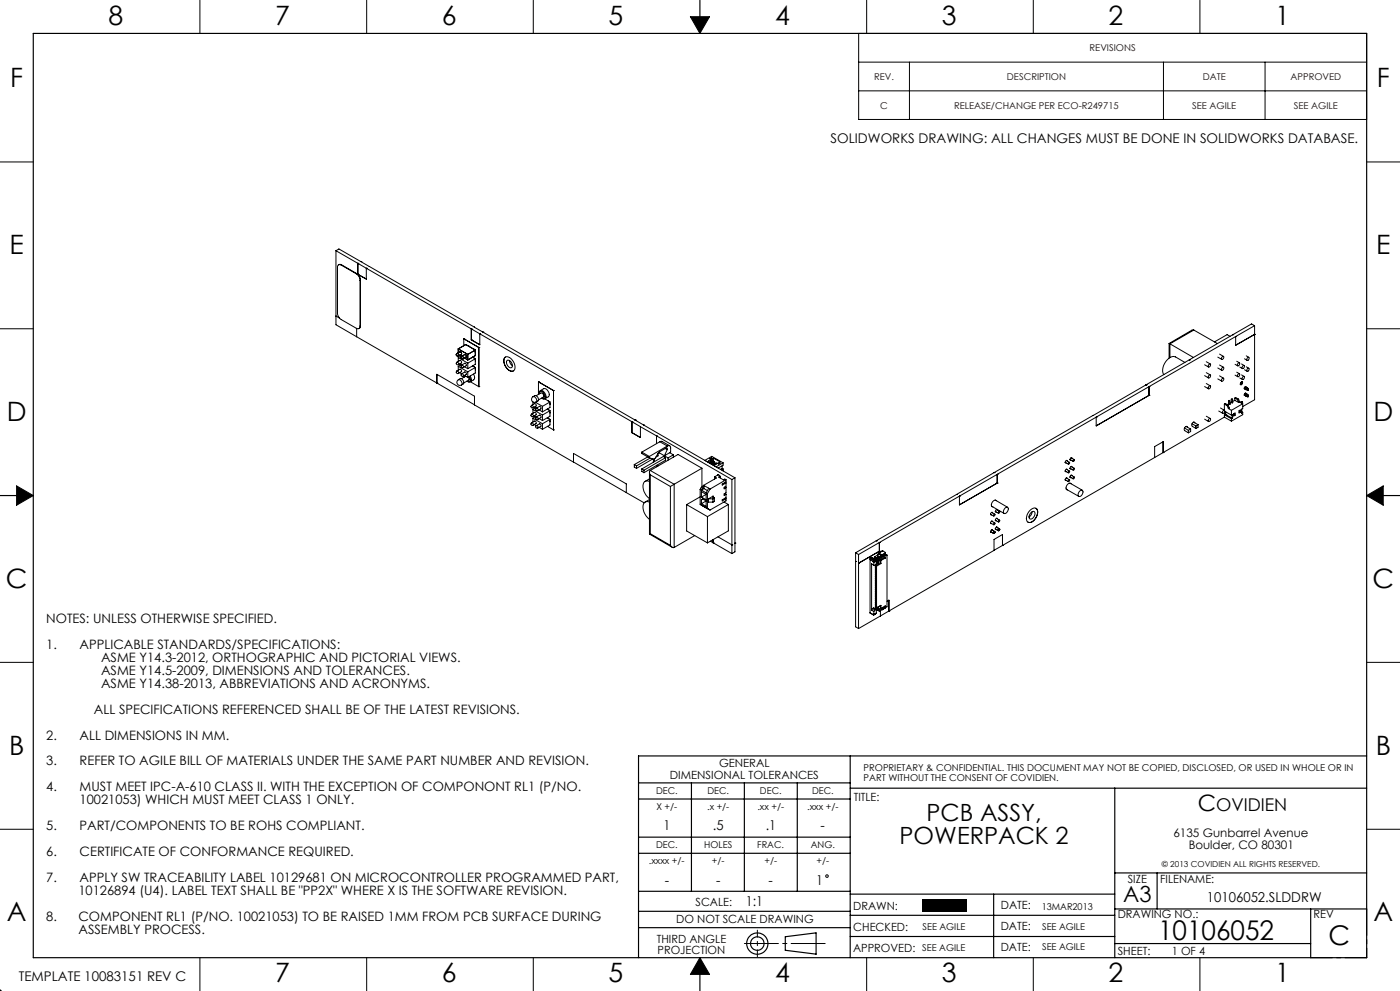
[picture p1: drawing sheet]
<svg xmlns="http://www.w3.org/2000/svg" width="420mm" height="297mm" viewBox="0 0 420 297" stroke-linecap="round" stroke-linejoin="round" font-family="sans-serif">
<g fill="none" stroke="#000" stroke-width=".3">
<path d="M60 0v10M110 0v10M160 0v10M207.1 5h5.8l-2.9 5zM257.6 10h152.4v25.8h-152.4zM257.6 18.6h152.4M260 0v10M272.8 18.6v17.2M310 0v10M349 18.6v17.2M360 0v10M379.5 18.6v17.2"/>
<path d="M257.6 27.2h152.4M0 48.5h10M410 48.5h10M100.8 75.1l6.5 3.8M100.8 75.1l.9-.5 6.5 3.8M100.8 75.1v22.2l87.1 50.3M101.6 79.4h.9M102.4 79.4a.68 .68 0 0 0-.8 0 .68 .68 0 0 0-.3 .7v13.7a2.43 2.43 0 0 0 1.1 2l4.5 2.6a.69 .69 0 0 0 .8 .1 .69 .69 0 0 0 .3-.8M102.4 79.4l4.5 2.7M102.5 79.4h-.1M102.5 79.4l4.5 2.6M107.3 78.9h.1"/>
<path d="M107.3 78.9l2.6 1.5M107.3 78.9v3.3M108.2 78.4h.1M108.2 78.4l2.6 1.5M110.8 79.9h.1M110.8 79.9l34.1 19.6M0 98.5h10M100.8 94.7l1.1 .7M106.9 82.1a2.45 2.45 0 0 1 1.1 1.9M107 82a2.43 2.43 0 0 1 1.1 2M107 82l-.1 .1M107 98.4v2.5"/>
<path d="M107.3 82.2h.1M108 84v13.7M108.1 97.6l-.4 .9M108.1 84h-.1M108.1 97.6l-.1 .1M108.1 84v13.6M109.9 80.4h.1M109.9 80.4l31.5 18.2M109.9 80.4v3.2l-2.6-1.4M141.4 98.6h.1M141.4 98.6l2.5 1.4M141.4 98.6v3.2"/>
<path d="M144.9 99.5h.1M144.9 99.5l45.6 26.4M358.1 98.9l-.5 .1-6.9 3.9M358.1 98.9l-7.1 4.1M358.1 98.9l7.1 4.1M376.4 97.6v22.2l-3.6 2M376.4 97.6l-.9-.5-18.7 10.7M376.4 97.6l-5.7 3.3M410 98.5h10M131.1 114.8h.1M131.1 114.8v-2.6l11.2 6.5v2.7M137.1 111.2a.43 .43 0 0 0-.2 .5 .43 .43 0 0 0 .6 .2"/>
<path d="M137.1 105.9a.43 .43 0 0 0-.2 .6 .43 .43 0 0 0 .6 .2M137.1 108.6a.42 .42 0 0 0-.2 .5 .42 .42 0 0 0 .6 .2M137.1 111.2l.9-.5a.49 .49 0 0 1 .4 .7l-.9 .5M137.1 105.9l.9-.5a.49 .49 0 0 1 .4 .8l-.9 .5M137.1 108.6l.9-.5a.49 .49 0 0 1 .4 .7l-.9 .5M137.1 111.2a.5 .5 0 0 1 .4 .7M137.1 105.9a.49 .49 0 0 1 .4 .8M137.1 108.6a.49 .49 0 0 1 .4 .7M137.5 109.8l2.8 1.6M137.5 104.6v1.1M137.5 107.2v1.1M137.5 109.8v1.1"/>
<path d="M137.5 104.6l2.8 1.6M137.5 104.6l2.2-1.3 2.9 1.6M137.5 107.2l2.8 1.6M137.5 113.8a.92 .92 0 0 0-.3 1.2 .92 .92 0 0 0 1.2 .4M137.5 113.8a1 1 0 0 1 1.3-.1 1 1 0 0 1 .3 1.2l-.7 .5M137.5 113.8a1.06 1.06 0 0 1 .9 1.6M137.9 111.7l.6 .3M137.9 106.5l.6 .3M137.9 109.1l.6 .3M138.3 109.3l-.8 .5M138.3 106.7l-.8 .5M138.5 112a.43 .43 0 0 0-.1 .6 .43 .43 0 0 0 .6 .1"/>
<path d="M138.5 106.8a.43 .43 0 0 0-.1 .6 .43 .43 0 0 0 .6 .1M138.5 109.4a.43 .43 0 0 0-.1 .6 .43 .43 0 0 0 .6 .1M138.5 112l.9-.5a.5 .5 0 0 1 .4 .7l-.8 .5M138.5 106.8l.9-.5a.49 .49 0 0 1 .4 .7l-.8 .5M138.5 109.4l.9-.5a.5 .5 0 0 1 .4 .7l-.8 .5M138.5 112a.5 .5 0 0 1 .5 .7M138.5 106.8a.49 .49 0 0 1 .5 .7M138.5 109.4a.5 .5 0 0 1 .5 .7M139.1 101.5h.1M139.1 101.5l4.6 2.6M139.1 101.5v2.1M139.1 112.6v.5"/>
<path d="M139.3 113l.1-.5 .9 .6M139.3 107.3l1 .6M139.3 109.9l1 .6M139.7 112.7l-1.3 .8M140.3 106.2v1.7M140.3 108.8v1.7M140.3 111.4v1.7M140.5 113l.2 .6-.1 .3-1.4 .9M140.5 103.7l.4 .2M140.8 112.9l.2 .6a.63 .63 0 0 1-.1 .8 .63 .63 0 0 1-.8-.1M141 112.7l.4 .6a.76 .76 0 0 1-.6 1.2l-.3-.1M141.4 101.8h.1"/>
<path d="M141.4 101.8l2.5 1.5M141.8 109.7l.8 .4M141.8 107l.8 .5M142 109.7l.3 .3M142 104.5l.3 .2M142 107.1l.3 .2M142 112.1l.3 .7v.7l-1.2 .9 2.6 1.5M142.6 110.1l-2.3 1.3M142.6 104.9v1.7l-2.3 1.3M142.6 107.5v1.7l-2.3 1.3M142.6 110.1v1.7l-2.3 1.3M142.6 110.5v.4"/>
<path d="M142.6 104.9l-2.3 1.3M142.6 105.3v.4M142.6 107.5l-2.3 1.3M142.6 107.9v.4M143.7 104.1h.1M143.7 115.9h.1M143.7 104.1v11.8M143.9 100h.1M143.9 100l45.7 26.4M143.9 100v3.3l-2.5-1.5M151.4 107.2a1.75 1.75 0 0 1 2.6 1.1l.4 1.1a1.26 1.26 0 0 1-.5 1.8 1.26 1.26 0 0 1-1.7-.6l-.7-1-.3-1.1zM151.6 107a2.81 2.81 0 0 0 2.3 4.2h.1"/>
<path d="M152.2 108a1.44 1.44 0 0 1 1.3 2.1 1.42 1.42 0 0 1-1.3-2.1zM152.8 108.1l.2 .7 .7 .8M159.9 118.9a.92 .92 0 0 0-.3 1.2 .92 .92 0 0 0 1.2 .4M159.9 118.9a1 1 0 0 1 1.3-.1 1 1 0 0 1 .3 1.2l-.7 .5M159.9 118.9a1.06 1.06 0 0 1 .9 1.6M160.8 118.6l1.4-.8a.81 .81 0 0 1 .8 1.2l-1.4 .8M161.5 114.4h.1M161.5 114.4l4.6 2.6M161.5 114.4v3.8M161.7 118.1l.2-.7a1.4 1.4 0 0 1 1.4 2l-.8-.1M161.8 117.6l.1-.4a1.5 1.5 0 0 1 1.6 .4 1.5 1.5 0 0 1 .3 1.6l-.5 .4-.4-.1M162.1 117.1l1-.6a1.64 1.64 0 0 1 1.4 2.4l-1 .6"/>
<path d="M163.4 119.5l1.6 1M166.1 117h.1M166.1 117v11.8M343.8 115.4h.1M344.7 115.9h.1M344.7 118.5h.1M344.7 118.5l-15.8 9.1v-2.6M344.7 115.9v2.6M344.7 115.9l-15.8 9.1M350.7 102.9l.3 .1M350.7 102.9v4.4M351 103l7 4.1"/>
<path d="M351 103v4.2M355.5 108.6l-2.9-1.6a3.5 3.5 0 0 0-3.7 3.1l-.1 1.2 .3 1M356.8 107.8h.1M356.8 107.8l-28.9 16.7M361.4 109.3l1.1 .7M361.4 112.6l1.1 .7M361.4 115.8l1.1 .7M361.9 108.4l1.2 .7M361.9 111.7l1.2 .7M361.9 114.9l1.2 .7M362.7 109.2l.3-.1a.48 .48 0 0 1 .1 .6 .48 .48 0 0 1-.6 .2zM362.7 112.5l.3-.2a.5 .5 0 0 1 .1 .7 .5 .5 0 0 1-.6 .2z"/>
<path d="M362.7 115.8l.3-.2a.5 .5 0 0 1 .1 .6 .5 .5 0 0 1-.6 .3zM365.3 107l1.2 .7M365.3 110.3l1.2 .7M365.3 113.6l1.2 .6M365.9 106.1l1.1 .7M365.9 109.4l1.1 .7M365.9 112.6l1.1 .7M366.6 107l.3-.2a.5 .5 0 0 1 .1 .6 .5 .5 0 0 1-.6 .2zM366.6 110.2l.3-.1a.48 .48 0 0 1 .1 .6 .48 .48 0 0 1-.6 .2zM366.6 113.5l.2-.1a.45 .45 0 0 1 .4 .5 .45 .45 0 0 1-.6 .4l-.2-.3zM369 100.8l-.9-.5-3.8 2.2M369.4 119.6l.4 .1z"/>
<path d="M369.4 119.6v1M369.8 119.6v.9M369.8 100.3h.1M370.4 120l-.6 .3M370.4 120l1.2 .6M370.4 119.3l.9 .5M370.4 119.3v.7M370.4 119.3l.3-.1 .9 .4M370.5 109.2l.8 .4M370.5 112.4l.8 .5M370.7 100.9h.1M370.7 100.9l-26 15"/>
<path d="M371 108.3l.8 .4M371 111.5l.8 .5M371.3 119.8l.3 .8M371.4 108.9l.3-.2a.48 .48 0 0 1 .1 .6 .48 .48 0 0 1-.6 .2zM371.4 112.1l.3-.1a.44 .44 0 0 1 .1 .6 .44 .44 0 0 1-.6 .1zM371.6 119.6l-.3 .2M371.6 119.6l.3 .9M371.9 110l.8 .5M371.9 113.3l.8 .4M372.1 115.1h.1M372.2 114.8l.3 .1M372.3 114.6l.3-.2a.47 .47 0 0 1 .1 .6 .47 .47 0 0 1-.6 .2z"/>
<path d="M372.5 109.1l.7 .4M372.5 112.4l.7 .4M372.5 114.9v.1M372.5 115l-.4 .1M372.5 114.4h.1M372.6 114.4l-.3 .2M372.6 114.4l-.1 .5M372.6 114.4l-.1 .6M372.8 109.7l.3-.2a.48 .48 0 0 1 .1 .7 .48 .48 0 0 1-.6 .1zM372.8 113l.3-.2a.44 .44 0 0 1 .1 .6 .44 .44 0 0 1-.6 .1zM373.3 116.5l.5 .3M373.3 118.4l.5 .4"/>
<path d="M373.3 110.8l.8 .5M373.3 107.5l.8 .5M373.3 116.1l.5 .3M373.3 118.1l.5 .3M373.6 115.8l.9 .7M373.6 117.8l.9 .6M373.8 117.9a.37 .37 0 0 0-.5 .2 .37 .37 0 0 0 .1 .4M373.8 116a.37 .37 0 0 0-.5 .1 .37 .37 0 0 0 .1 .5M373.8 116.8l.6 .2M373.8 116.4v.4M373.8 118.4v.4M373.8 116.4l.6 .2"/>
<path d="M373.8 118.4l.6 .1M373.8 118.8l.6 .2M373.9 109.9l.7 .5M373.9 106.6l.7 .5M374.3 107.2l.2-.1a.44 .44 0 0 1 .2 .6 .44 .44 0 0 1-.7 .1zM374.3 110.5l.2-.2a.48 .48 0 0 1 .2 .7 .48 .48 0 0 1-.7 .2zM374.4 116.6v.4M374.4 118.5v.5M374.5 116.5l-.1 .1M374.5 116.5l-.1 .5M374.5 118.4l-.1 .6M374.5 118.4l-.1 .1"/>
<path d="M376.4 100.2h.1M376.4 100.2l-5.7 3.3v-2.6M159.5 126.7a.42 .42 0 0 0-.2 .6 .42 .42 0 0 0 .6 .2M159.5 124.1a.43 .43 0 0 0-.2 .6 .43 .43 0 0 0 .6 .1M159.5 121.5a.43 .43 0 0 0-.2 .6 .43 .43 0 0 0 .6 .1M159.5 126.7l.9-.5a.49 .49 0 0 1 .4 .7l-.9 .6M159.5 124.1l.9-.5a.49 .49 0 0 1 .4 .7l-.9 .5M159.5 121.5l.9-.5a.49 .49 0 0 1 .4 .7l-.9 .5M159.5 126.7a.49 .49 0 0 1 .4 .8M159.5 124.1a.49 .49 0 0 1 .4 .7M159.5 121.5a.49 .49 0 0 1 .4 .7M159.9 125.3l2.8 1.7"/>
<path d="M159.9 120.5v.8M159.9 122.7v1.2M159.9 125.3v1.2M159.9 122.7l2.8 1.7M160.3 127.2l.6 .4M160.3 124.6l.6 .4M160.3 122l.6 .3M160.7 120.6l2 1.2M160.7 124.8l-.8 .5M160.7 122.2l-.8 .5M160.9 127.5a.43 .43 0 0 0-.1 .6 .43 .43 0 0 0 .6 .2M160.9 124.9a.43 .43 0 0 0-.1 .6 .43 .43 0 0 0 .6 .2"/>
<path d="M160.9 122.3a.43 .43 0 0 0-.1 .6 .43 .43 0 0 0 .6 .1M160.9 127.5l.9-.5a.5 .5 0 0 1 .4 .8l-.8 .5M160.9 124.9l.9-.5a.49 .49 0 0 1 .4 .8l-.8 .5M160.9 122.3l.9-.5a.49 .49 0 0 1 .4 .8l-.8 .4M160.9 127.5a.5 .5 0 0 1 .5 .8M160.9 124.9a.5 .5 0 0 1 .5 .8M160.9 122.3a.49 .49 0 0 1 .5 .7M161.7 128.1l1 .6M161.7 125.4l1 .6M161.7 122.8l1 .6M162.7 121.8v1.6M162.7 124.4v1.6"/>
<path d="M162.7 127v1.7M164.2 125.2l.8 .5M164.2 122.6l.8 .5M164.3 127.8l1.8 1M164.4 125.3l.3 .2M164.4 122.7l.3 .2M164.4 120.1l.3 .2M165 125.7l-2.3 1.3M165 120.5v1.6l-2.3 1.3M165 123.1v1.6l-2.3 1.3M165 125.7v1.6l-2.3 1.4M165 126v.4"/>
<path d="M165 123.1l-2.3 1.3M165 123.4v.4M165 120.5l-2.3 1.3M165 120.8v.4M166.1 128.8h.1M172 138.5v-2.6l15.9 9.1v2.6M189.6 126.4h.1M189.6 126.4l2.6 1.5M189.6 126.4v3.3l2.5 1.4v-3.2M190.3 139.2l.7 .4M190.3 139.2v.8l.7 .4M190.5 125.9h.1"/>
<path d="M190.5 125.9l2.5 1.4M191 139.6v.8M192.1 127.9l4.9 2.7M192.1 127.9h.1M192.5 135.5l2.3 1.3M192.5 135.5v.4l2.3 1.3M193 127.3h.1M193 127.3l27.5 15.9M194.3 136.9l-4 2.3M194.8 137.2l1.4 .4M194.8 136.8v.4M195 137.3l-4 2.3"/>
<path d="M195.8 137.5l-4.8 2.9M196 138.1v.4M196.3 137.5v.8l-.3-.2M196.3 137.9l-.3 .2M197 130.6h.1M197 130.6l22.6 13.1M197 130.6v2.4M197 139.5v.4M197.1 139.4l.3 .2M197.4 135.9h.1M197.4 135.9v.7l-.7 .4M197.6 135.6l1.7 1"/>
<path d="M197.9 132.4l.6-.1 2.4 1.3M197.9 132.4l2.3 1.3M197.9 132.4l-5.4 3.1M199.3 136.6l1.1 .6M199.6 134.4l.6 .4M199.6 137.2l-.6-.4-6.5 3.7M199.6 137.2l-6.4 3.7M199.6 137.2v.7l-6.4 3.8M200.2 134.8a.3 .3 0 0 0 0-.4 .3 .3 0 0 0-.4-.1l-2.1 1.2-1.5 2.1M200.2 134.8l-.9 1.8M200.2 133.7a.61 .61 0 0 1 .7-.1 .61 .61 0 0 1 .3 .7v1.2l-.3 .2M200.2 133.7l-5.4 3.1"/>
<path d="M200.4 137.2v.7M200.9 135.7l-1.6 .9M200.9 135.7l1.1 .6M202 136.3l-1.6 .9M202 136.3v.7M211.5 138l2-1.2 3.4 1.9-2.1 1.2zM213.3 137.7l-.8 .5 2 1.1M213.3 137.7v.9M213.4 137.3l.3 .1M213.4 137.3l-.5 .2 .4 .2M213.4 137.3v1.1M213.4 138.4l-.1 .1"/>
<path d="M213.4 138.4l.3 .2M213.7 138.6l-.2 .2M213.7 137.4v1.2M213.9 138.4v.6M213.9 138.3l.4 .1-.2 .1zM214 137.3l2 1.1-.3 .2M214 137.3l-.3 .1M214 137.3v1M214.3 138.4v.8M214.3 138.6l.1 .7M214.3 139l.1 .1M214.7 138.9v.3"/>
<path d="M214.8 138.8l.3 .1-.2 .1zM215.1 138.9v.1M215.7 138.6l.3 .2-.4 .3-.3-.2-.8 .4M215.7 138.6v.4M216.6 139.6v.8M216.9 138.7v.7l-1.5 .9M319.5 138.6l.4 .1M319.5 138.6l1 .5M319.9 138l.9 .6M320.2 138.2l-.3-.2-.4 .6M321 137.7l.3 .2M321 137.7l.9 .6"/>
<path d="M321.3 137.2l1 .5M321.3 139.8l1 .5M321.6 137.4l-.3-.2-.3 .5M321.6 140v-.1a.35 .35 0 0 0-.5 .1 .35 .35 0 0 0 .2 .5M321.9 137.9l.3-.2 .1 .2-.3 .4zM327.9 124.5l-29.7 17.1M327.9 124.5h.1M328.9 125h.1M328.9 125l-29.7 17.2M346.4 137.1l-45.7 26.4M348.9 135.6h.1M348.9 135.6v-3.2l-2.5 1.4v3.3"/>
<path d="M355.4 128.3l1.1 .7M355.4 129.1l1.1 .6M355.8 127.8l1.4 .8M356.2 128a.64 .64 0 0 0-.8 .1 .64 .64 0 0 0 0 .9M356.5 129v.7M357.2 128.6v.7l-.7 .4M357.2 128.6l-.7 .4M357.6 127l1.2 .7M357.7 127.8l1.1 .6M358.1 126.5l1.3 .8M358.5 126.8l-.1-.2a.67 .67 0 0 0-.8 .3 .67 .67 0 0 0 .1 .8M358.8 127.7v.7"/>
<path d="M359.4 127.3v.8l-.6 .3M359.4 127.3l-.6 .4M361.4 125.6l1.1 .7M361.9 124.7l1.2 .7M362.7 125.5l.3-.1a.48 .48 0 0 1 .1 .6 .48 .48 0 0 1-.6 .2zM365.6 123.2l1.2 .7M366.9 123.1l.2-.1a.44 .44 0 0 1 .3 .6 .44 .44 0 0 1-.7 .2zM367.3 121.1v1.9l-1.2-.7M367.3 124.3v.7M367.3 121.1l.9 .5M367.3 121.1l.3-.2 .8 .5M367.3 124.3l2.1 1.2"/>
<path d="M367.3 125l2.1 1.2M367.3 125l-20.9 12.1M367.4 123.5l.1 .8M367.4 123.3l2 1.1M367.4 124.2l-.1 .1M367.4 123.3h.1M367.5 123.3v1M367.5 123.3h.1M367.7 124.2l1.9 1.1M367.7 123.4v.8M367.7 124.2l-.2 .1M368.2 121.6l.3 .8"/>
<path d="M368.4 121.4l.4 .9-.3 .1M368.4 121.4l-.2 .2M368.5 122.4l.9 .6M368.5 120.1v1l.4 .1M368.5 120.1l.4 .1zM368.5 121l.4 .1M368.5 121.1l-.3 .2M368.9 121.1v.1M368.9 121v.2M368.9 121v.1M368.9 120.1v.9M369.4 120.6l.4 .1"/>
<path d="M369.4 120.5l.3 .1M369.4 120.6l-.5 .2M369.4 124.4l.3-.2v1.1M369.4 123v1.4M369.4 125.5v.7M369.6 124.3v1M369.7 120.6l.1 .1M369.7 125.3h-.1M369.7 125.3h.1M369.8 120.5v.2M369.8 120.5l-.1 .1M369.8 125.3l-.4 .2"/>
<path d="M370.1 124l.4-.2v.6l-.4 .3zM370.2 124v.4M370.3 124.3l.2 .1M370.3 123.9v.4M370.3 124.3l-.2 .1M371.7 123.1l.4-.2v.6l-.4 .3zM371.7 123.5h.4M371.9 120.5l-.3 .1M371.9 120.5l.9 .5M372.5 120.8h.1M372.5 120.8l-.3-.2 .5-.3v.6M372.5 122.6v1.2"/>
<path d="M372.5 123.4l.3 .2M372.5 120.3h.1M372.6 120.3l-.1 .5M372.6 120.3l-.3 .2M372.8 121v1.4l-.3 .3v1.1M372.8 121l-3.4 2M372.8 123.6v.7l-3.4 1.9M372.8 123.6l-.3 .2M5 145.6l5 2.9-5 2.9zM187.9 147.6l5.4 3.1M192.5 140.5v.8l.7 .4M192.5 140.5l.7 .4"/>
<path d="M193.2 140.9v.8M194.8 144.3a1.38 1.38 0 0 0-1.5 .2 1.38 1.38 0 0 0-.4 1.5l.6 1.9 1.3 1.6M194.8 150.5a1.38 1.38 0 0 0-1.5 .2 1.38 1.38 0 0 0-.4 1.5l.6 1.9 1.3 1.6M194.8 141.5v18.6M194.8 143.5l-1.3 .8M194.8 149.7l-1.3 .8M195.1 141l-.3 .4 .3 .9M195.1 159.9l-.3 .2M195.1 141l7.1 4.1M195.1 142.3l6 3.5M195.1 159.9l6 3.5M195.1 142.3v17.6"/>
<path d="M201.1 145.8v17.6M202.2 145.1l-1.1 .7M202.2 145.1v19M206 151.2l6.2 3.6M206 151.2v7.9l6.2 3.6M210 146.7l.4 .2M210 151.1l.4 .3M210 146.7v4.4M210 151.1l1.2 .7M210 148.9l-4 2.3M210.4 151.4l.8 .4M210.4 146.9l1.4 .8"/>
<path d="M210.4 151.4l1.4 .8M210.6 140.3l-7.2-4.1-8.3 4.8M210.6 140.3l-8.4 4.8M210.6 140.3v5.6M211.1 145.4l.1 .1M211.1 145.4l-1.1 1.3M211.2 151.8h.1M211.2 145.5l1.4 .8M211.2 146.4l-.8 .5M211.2 146.4l1 .6M211.2 145.5v.9M211.2 145.5l-.8 1.4"/>
<path d="M211.2 151.8l1.4 .8M211.8 147.7l.4 .2M211.8 152.2l.4 .2M211.8 148.2l-1.4-.8v1.6M211.8 150.1l-1-.6-.4 .3v1.2M211.8 148.2v1.6l-1.4-.8M211.8 150.1v1.7l-1.4-.8M211.8 148.2l-1.4 .8M211.8 150.1l-1.4 .9M211.8 152.2l.8 .4M212.2 152.4l.8 .5M212.2 147.9v4.5"/>
<path d="M212.2 154.8v7.9M212.5 149.5v1h1.4M212.5 149.5h1.4M212.6 146.3l-.8 1.4M212.6 146.3l.4 .3M212.6 152.6l.4 .3M213 146.6l-.8 1.3M213.9 149.5v1M213.9 148.7v.3M213.9 148.7l-1.4 .8M213.9 149l.4 .3M214.3 149.3v.9l-.4 .3"/>
<path d="M214.3 149.3l-.4 .2M214.4 142.9l.5 .4-3.8 2.1M214.4 142.9v.6M214.4 143.5v.1M215.3 142.4l.4-.1 .2 .4M215.3 142.3l-.9 .6M215.5 142.3h-.2M215.9 142.7h.1M215.9 142.7l.1 .1M216 142.8l-.4 .2 1.4 .8 .5-.2 .3 .2M216 142.8v.4M216.6 140.4l-.5 .3"/>
<path d="M216.6 140.4l.3 .1M216.9 140.5v.6M216.9 140.5l-.5 .3M217.2 150.5l1.3 .7M217.5 145.9l.3 .2M217.5 147.9l.3 .2M217.5 144.6l.3 .1M217.5 149.3l.3 .2M217.8 143.8v.6l-1.1 .7v.3l1.1-.7M217.8 148.1v1l-1.1 .7v.3l1.1-.6M217.8 143.8l-4.8 2.8M217.8 144.7v1.1l-.6 .3v.4l.6-.4"/>
<path d="M217.8 146.1v1.6l-.6 .3v.4l.6-.3M217.8 149.5v.6l-4.8 2.8M218.5 151.2l-6.3 3.6M218.5 151.2v7.9l-6.3 3.6M219.6 143.7v22.2M220.5 143.2l-.9 .5M220.5 143.2v22.2l-.9 .5M286.9 148.2h.1M286.9 148.2l-24 13.9M287.8 148.7h.1M287.8 148.7l-24 13.9M297.1 154.1l.4 .2"/>
<path d="M297.1 154.1l1 .6M297.1 159.3l1 .6M297.1 156.7l1 .6M297.5 151.7l3.7 2.2M297.5 153.6l.9 .5M297.5 158.8l.9 .5M297.5 156.2l.9 .5M297.8 159l-.1-.1a.36 .36 0 0 0-.5 .1 .36 .36 0 0 0 .3 .5M297.8 153.7l-.1-.2-.2 .1-.4 .5M297.8 156.3l-.1-.1a.37 .37 0 0 0-.5 .2 .37 .37 0 0 0 .3 .5M298.2 154.2l.1-.1a.26 .26 0 0 1 .1 .4 .26 .26 0 0 1-.4 0zM298.2 141.6h.1"/>
<path d="M298.2 141.6l-11.3 6.6M298.6 149.9l3.7 2.1M298.6 155.9l.3 .2M298.6 153.3l.3 .2M298.6 158.5l.3 .2M298.6 153.3l.9 .5M298.6 158.5l.9 .6M298.6 155.9l.9 .6M298.9 150.1a1.17 1.17 0 0 0-1.3 .4 1.17 1.17 0 0 0 0 1.3l.3 .1M298.9 152.7l1 .6M298.9 158l1 .5M298.9 155.3l1 .6"/>
<path d="M299.2 142.2h.1M299.2 144.8h.1M299.2 144.8l-11.4 6.5v-2.6M299.2 142.2v2.6M299.2 142.2l-11.4 6.5M299.2 155.5l-.2-.2-.4 .6M299.2 152.9l-.2-.2-.4 .6M299.2 158.1l-.2-.2-.4 .6M299.6 158.6h.3a.27 .27 0 0 1-.1 .4 .27 .27 0 0 1-.3-.1zM299.6 156h.3l-.4 .5zM301.6 152.2l.5-.2a1.06 1.06 0 0 1 .2 1.2 1.06 1.06 0 0 1-1.2 .6l-.1-.6zM309.1 152.9a1.25 1.25 0 0 1 1.8-.5 1.25 1.25 0 0 1 .3 1.8 2.51 2.51 0 0 1-2.8 2.3 2.75 2.75 0 0 1 .7-3.6z"/>
<path d="M309.2 153.8l.9-.6a1.37 1.37 0 0 1 .3 1.5 1.37 1.37 0 0 1-1.2 .9 1.07 1.07 0 0 1 0-1.8zM309.6 153.4l-.2 .8-.7 .7M310.8 152.3a2.5 2.5 0 0 1-.5 3.5 1.73 1.73 0 0 1-1.9 .7M319.5 143.8l.4 .2M319.5 141.2l.4 .2M319.5 141.2l1 .5M319.5 143.8l1 .6M319.9 146.6l3.7 2.2M319.9 140.6l.9 .6M319.9 143.2l.9 .6M320.2 143.4l-.3-.1-.4 .5M320.2 140.8l-.3-.2-.4 .6"/>
<path d="M321 144.8l3.7 2.1M321 142.9l.3 .3M321 140.4l.9 .5M321 143l.9 .5M321.3 145a1.08 1.08 0 0 0-1.3 .5 1.08 1.08 0 0 0 .3 1.3M321.3 142.4l1 .5M321.6 142.6l-.3-.2-.3 .5M321.9 140.5l.3-.2 .1 .2-.2 .4-.2-.1zM322 143h.3a.28 .28 0 0 1 0 .4 .28 .28 0 0 1-.4 0zM324 147.1l.5-.2a1.06 1.06 0 0 1 .2 1.3 1.06 1.06 0 0 1-1.2 .5l-.1-.6zM410 148.5l5-2.9v5.8zM194.8 160.1l6.9 3.9"/>
<path d="M201.1 163.4a.93 .93 0 0 0 1.1 .7M208.4 160.5l-6.2 3.6M213.1 162.2l.8 .5M213.9 162.7h.1M213.9 161.7v1M213.9 162.7l5.7 3.2M215.4 160.9l4.2 2.4M219.6 163.3h.1M220.5 162.8h.1M256.7 168.3h.1M256.7 165.7l.9 .5M256.7 165.7v22.2l.9 .5"/>
<path d="M257.6 168.8h.1M257.6 166.2v22.2M261 167.3v.4M261 167.7v16M261 167.7l1 .6M261 167.3l1.1 .7M261 167.3l.2-.1 1.1 .7M261.5 169l.6 .4M261.5 169v13.9M261.5 167.1l-.2 .2M261.5 167.1l1.1 .6M261.5 167.1l1.2 .6"/>
<path d="M261.5 169l.3 .2M262 168.4l.1 .1M262 168.3v.1M262.1 168.1l-.1 .3M262.1 168.1v.4M262.1 168l-.1 .3M262.1 168.5v.9M262.1 169.4l.2 .1M262.3 169.5h.1M262.3 168l-.2 .1M262.3 167.9l-.2 .1M262.3 167.9v.1"/>
<path d="M262.3 167.9l.1 .1M262.4 166.9l1.4 .8M262.4 166.9l.2 .5M262.4 168h-.1M262.5 167.3l-.3 .1M262.6 167.1l.3 .2M262.6 167.1l1 .6M262.6 167.1v.3M262.6 167.4h.2M262.6 167.7l-.2 .3M262.6 169.5l.2 .6-.2-.1M262.6 170l.2 .5"/>
<path d="M262.6 170.7l.2 .4M262.6 171.3l.2 .7h-.2M262.6 172l.2 .7-.2-.1M262.6 172.6l.2 .5M262.6 173.3l.2 .4M262.6 173.9l.2 .5M262.6 174.6l.2 .4M262.6 175.2l.2 .8-.2-.1M262.6 175.9l.2 .7-.2-.1M262.6 176.5l.2 .5M262.6 177.2l.2 .5M262.6 177.9l.2 .7-.2-.1"/>
<path d="M262.6 178.5l.2 .7h-.2M262.6 179.2l.2 .4M262.6 179.8l.2 .5M262.7 167.8l.2 .3M262.7 167.8l-.3 .2M262.7 167.7v.1M262.7 167.7h-.1M262.7 169.3l-.4 .2M262.7 169.3l-.1 .2M262.8 170.5v.2h-.2M262.8 171.1v.3l-.2-.1M262.8 173.1v.2h-.2"/>
<path d="M262.8 173.7v.3l-.2-.1M262.8 174.4v.3l-.2-.1M262.8 175v.3l-.2-.1M262.8 177v.3l-.2-.1M262.8 177.7v.2h-.2M262.8 179.6v.3l-.2-.1M262.8 169.9l-.2 .1M262.8 170.5l-.2 .2M262.8 171.2l-.2 .1M262.8 171.8l-.2 .2M262.8 172.5l-.2 .1M262.8 173.1l-.2 .2"/>
<path d="M262.8 173.8l-.2 .1M262.8 174.4l-.2 .2M262.8 175.1l-.2 .1M262.8 175.7l-.2 .2M262.8 176.4l-.2 .1M262.8 177l-.2 .2M262.8 177.7l-.2 .2M262.8 178.3l-.2 .2M262.8 179l-.2 .2M262.8 179.6l-.2 .2M262.8 169.2l.2 .1M262.9 162.1h.1"/>
<path d="M262.9 168.1l-.8 .4M262.9 168.1v1.1M262.9 169.2l-.6 .3M262.9 169.2l-.2 .1M262.9 167.3l-.4 .3M262.9 167.3l.2 .1M262.9 162.1l-6.2 3.6M262.9 168.6v.3M262.9 168.6v.1M263 169.3v12.9M263 168.9h-.1M263 168.4h.1"/>
<path d="M263 168.4l-.1 .2M263 168.4l.1 .1M263.1 167.9l-.2 .1M263.1 168.4h.1M263.1 167.4l-.3 .3 .3 .2M263.1 167.4l.3 .2M263.1 168.4l.4 .5M263.1 168.4l.2 .2M263.2 168.5h.1M263.3 166.8v.1M263.3 168.7l-.3 .2M263.3 168.2l.1 .1"/>
<path d="M263.3 166.9v.1M263.4 168.2l-.5 .3M263.4 168.2h.1M263.4 167.6l-.3 .3M263.4 167.6l.2 .1M263.5 167h.1M263.5 167h-.1M263.5 167h.2M263.5 168.9l-.5 .4M263.5 168.2v.7M263.6 168l.2 .1M263.6 167.7v.3"/>
<path d="M263.6 167.9l-.2 .1v.6l-.3-.2v.4M263.7 165.9l-.1 .1M263.7 165.8h-.2l.1 .5v-.3M263.7 165.8l.8 .4M263.7 165.9l.8 .5M263.7 167h.1M263.7 167h-.2M263.8 167.2h.1M263.8 162.6h.1M263.8 165.2h.1M263.8 162.6v2.6M263.8 167.7v.4"/>
<path d="M263.8 168.1l-.3 .1M263.8 165.2l-6.2 3.6M263.8 162.6l-6.2 3.6M263.9 166l-1.5 .9M264.1 168.6l.2 .3M264.1 168.6l-.6 .3M264.3 168v.9M264.3 168.9l-1.3 .8-.4-.2M264.3 168l-.2-.1v.7M264.3 166.5l.2 .1M264.5 166.6l.1-.2-1.1 .6M264.5 166.6l-.7 .4"/>
<path d="M264.5 166.2h.2M264.5 166.2v.2M264.5 166.4h.2M264.6 166.8l-.6 .4-.3-.2M264.6 166.8h.1M264.7 166.2v.2M264.8 165.1l-1.3 .6M264.8 165.1l-1.1 .7M264.8 165.1l.8 .5v.2l-.9 .6M265 166.6l-.4-.2v.4M265.1 166.2l.2 .2M265.4 167.1l.2 .1"/>
<path d="M265.6 167.2v-.2l-1.8 1.1M265.6 167.2l-1.3 .8M265.6 165.7l-.9 .5M266.1 166.4l-2.3 1.3M266.1 166.4v15.5l-2.3 1.3M266.1 166.4l-.4-.2-1.9 1-.5-.3M298.2 165l-31.5 18.1M300.7 163.5h.1M300.7 163.5v-3.3l-2.5 1.5v3.3M300.7 163.5l-2.5 1.4M0 198.5h10M261 183.7l1 .6"/>
<path d="M261 183.7l1 .5M261.5 182.9l.6 .4M261.8 182.4l.3-.2 .6 .3M261.8 182.4l-.3 .5M261.8 182.4l.5 .3M262 184.1l.1 .2M262 184.2l.1 .1M262 184.1v.1M262 184.1l.1 .1M262.1 184.2v.1M262.1 183.3v.9M262.3 182.7v.2"/>
<path d="M262.3 184.1l-.2 .2M262.3 182.9l-.2 .4M262.6 180.5l.2 .4M262.6 181.1l.2 .5M262.6 181.8v.2M262.6 182l.4 .2M262.7 184h.1M262.7 182.5l-.4 .2M262.7 182.5l.2 .1M262.7 184h-.2M262.8 180.3v.2h-.2M262.8 180.9v.3l-.2-.1"/>
<path d="M262.8 181.6v.3l-.2-.1M262.8 180.3l-.2 .2M262.8 180.9l-.2 .2M262.8 181.6l-.2 .2M262.8 182.1l-.4 .3M262.9 183.8l-.8 .5M262.9 182.6v1.2M262.9 182.6l-.6 .3M262.9 183.8l-.8 .4M263 182.2h.1M263.1 182.8l.7 .4M263.3 182l.2 .6"/>
<path d="M263.3 182h.1M263.4 182.2l-.7 .3M263.5 182.6l-.6 .3M263.5 181.9v.7M263.5 181.9l-.5 .3M263.6 182.6v.3l-.3-.2M263.6 182.7l.2 .1M263.8 182.8v.4M264.1 181.5v.7M264.1 183v1.6M264.1 181.5l-.6 .4M264.1 182.2l-.6 .4"/>
<path d="M264.1 182.2l.2 .1M264.1 184.6l-6.5 3.8M264.3 181.4v.9M264.3 181.4l-1.3 .8M264.3 181.4l-.2 .1M264.6 182.7h.1M264.7 182.7h.1M265.4 181.7l.2 .1M265.6 181.8v-.2l-1.3 .7M265.6 181.8l-1.8 1M265.6 182.1l-.9 .6M266.1 180.2l.6-.3v3.2"/>
<path d="M266.7 183.1h.1M266.7 183.1l-2.6 1.5M410 198.5h10M0 248.5h10M410 248.5h10M0 297v.1M0 297h.5M0 296.5v.6l.3-.4M60 287v10M110 287v10M160 287v10M210 287l2.9 5h-5.8z"/>
<path d="M260 287v10M310 287v10M360 287v10"/>
<circle cx="320.7" cy="138.9" r=".27"/>
<circle cx="298.3" cy="159.7" r=".27"/>
<circle cx="298.3" cy="157.1" r=".27"/>
<circle cx="299.7" cy="153.6" r=".29"/>
<circle cx="320.7" cy="144.1" r=".29"/>
<circle cx="320.7" cy="141.5" r=".27"/>
<circle cx="248.1" cy="262.5" r=".39"/>
</g>
<g fill="none" stroke="#000" stroke-width=".35">
<path d="M10 10h400v277h-400zM210 0v10M0 148.5h10M410 148.5h10M191.6 239.5h63.5M191.6 234.6h63.5M207.4 234.6v32.5M223.3 234.6v32.5M239.2 234.6v32.5M255.1 236.2h154.9M255.1 226.6v60.4M334.4 236.2v50.8"/>
<path d="M410 226.6h-218.4v60.4M191.6 250.9h63.5M191.6 255.7h63.5M191.6 273.1h63.5M191.6 278h63.5M191.6 267.1h63.5M255.1 274.3h79.3M255.1 268h79.3M298.1 268v19M334.4 272.4h75.6M334.4 261.6h75.6M347.1 261.6v10.8"/>
<path d="M393.2 272.4v14.6M210 287v10M235.6 280.7l9.2-1.1v6.4l-9.2-1.2v-4M255.1 280.7h79.3M334.4 282.8h58.8"/>
<circle cx="227.2" cy="282.8" r="2.03"/>
<circle cx="227.2" cy="282.8" r="3.2"/>
</g>
<path d="M247.5 282.8h-24.2" fill="none" stroke="#000" stroke-width=".3" stroke-dasharray="15.2 1.3 1.3 1.3" stroke-dashoffset="5"/>
<path d="M227.2 278.8v8" fill="none" stroke="#000" stroke-width=".3" stroke-dasharray="15.2 1.3 1.3 1.3" stroke-dashoffset="13.1"/>
<path d="M410 272.4v14.6" fill="none" stroke="#000" stroke-width=".35" stroke-dasharray="15.2 1.3 1.3 1.3" stroke-dashoffset="7.3"/>
<path d="M393.2 287h16.8" fill="none" stroke="#000" stroke-width=".35" stroke-dasharray="15.2 1.3 1.3 1.3" stroke-dashoffset="8.8"/>
<path d="M5 148.5v2.9l5-2.9zM5 145.6v2.9h5zM410 148.5h5v-2.9zM410 148.5l5 2.9v-2.9zM210 287v5h2.9zM210 287l-2.9 5h2.9zM207.1 5l2.9 5v-5zM210 5v5l2.9-5z" fill-rule="evenodd" fill="#000"/>
<path d="M276.7 269.5h13.5v3.9h-13.5z" fill="#000"/>
<g font-size="8.1">
<text x="347.4" y="281.8">10106052</text>
<text x="398.6" y="283.2">C</text>
</g>
<g font-size="8">
<text x="32.5" y="7.4">8</text>
<text x="82.5" y="7.4">7</text>
<text x="132.5" y="7.4">6</text>
<text x="182.5" y="7.4">5</text>
<text x="232.5" y="7.4">4</text>
<text x="282.5" y="7.4">3</text>
<text x="332.5" y="7.4">2</text>
<text x="382.5" y="7.4">1</text>
<text x="3.1" y="26.2">F</text>
<text x="413.1" y="26.2">F</text>
<text x="2.9" y="76.1">E</text>
<text x="412.9" y="76.1">E</text>
<text x="2" y="126.1">D</text>
<text x="412" y="126.1">D</text>
<text x="1.8" y="176.1">C</text>
<text x="411.8" y="176.1">C</text>
<text x="2.7" y="226.2">B</text>
<text x="412.7" y="226.1">B</text>
<text x="2" y="276.1">A</text>
<text x="412" y="276.1">A</text>
<text x="82.5" y="294.4">7</text>
<text x="132.5" y="294.4">6</text>
<text x="182.5" y="294.4">5</text>
<text x="232.5" y="294.4">4</text>
<text x="282.5" y="294.4">3</text>
<text x="332.5" y="294.4">2</text>
<text x="382.5" y="294.4">1</text>
</g>
<g font-size="7.1">
<text x="278" y="246">PCB ASSY,</text>
<text x="269.9" y="252.9">POWERPACK 2</text>
</g>
<text font-size="6.8" x="359.3" y="243.1">C</text>
<text font-size="6.7" x="337" y="270.3">A3</text>
<text font-size="5.3" x="364.8" y="243">OVIDIEN</text>
<g font-size="4.1">
<text x="199" y="248.7">1</text>
<text x="213.9" y="248.8">.5</text>
<text x="229.7" y="248.8">.1</text>
<text x="246.2" y="248.7">-</text>
<text x="199.4" y="265.2">-</text>
<text x="214.8" y="265.2">-</text>
<text x="230.5" y="265.2">-</text>
<text x="244.9" y="265.2">1</text>
<text x="223.8" y="271.5">1:1</text>
<text x="362.1" y="270.3">10106052.SLDDRW</text>
</g>
<g font-size="4">
<text x="249.2" y="42.9">SOLIDWORKS DRAWING: ALL CHANGES MUST BE DONE IN SOLIDWORKS DATABASE.</text>
<text x="5.6" y="293.9">TEMPLATE 10083151 REV C</text>
</g>
<g font-size="3.9" fill="#010000">
<text x="13.9" y="186.7">NOTES: UNLESS OTHERWISE SPECIFIED.</text>
<text x="13.9" y="194.5">1.</text>
<text x="23.9" y="194.5">APPLICABLE STANDARDS/SPECIFICATIONS:</text>
<text x="30.3" y="198.4">ASME Y14.3-2012, ORTHOGRAPHIC AND PICTORIAL VIEWS.</text>
<text x="30.3" y="202.2">ASME Y14.5-2009, DIMENSIONS AND TOLERANCES.</text>
<text x="30.3" y="206.1">ASME Y14.38-2013, ABBREVIATIONS AND ACRONYMS.</text>
<text x="28.2" y="213.9">ALL SPECIFICATIONS REFERENCED SHALL BE OF THE LATEST REVISIONS.</text>
<text x="13.9" y="221.6">2.</text>
<text x="23.9" y="221.6">ALL DIMENSIONS IN MM.</text>
<text x="13.9" y="229.4">3.</text>
<text x="23.9" y="229.4">REFER TO AGILE BILL OF MATERIALS UNDER THE SAME PART NUMBER AND REVISION.</text>
<text x="13.9" y="237.2">4.</text>
<text x="23.9" y="237.2">MUST MEET IPC-A-610 CLASS II. WITH THE EXCEPTION OF COMPONONT RL1 (P/NO.</text>
<text x="23.9" y="241">10021053) WHICH MUST MEET CLASS 1 ONLY.</text>
<text x="13.9" y="248.8">5.</text>
<text x="23.9" y="248.8">PART/COMPONENTS TO BE ROHS COMPLIANT.</text>
<text x="13.9" y="256.6">6.</text>
<text x="23.9" y="256.6">CERTIFICATE OF CONFORMANCE REQUIRED.</text>
<text x="13.9" y="264.3">7.</text>
<text x="23.5" y="268.2">10126894 (U4). LABEL TEXT SHALL BE &quot;PP2X&quot; WHERE X IS THE SOFTWARE REVISION.</text>
<text x="23.9" y="264.3">APPLY SW TRACEABILITY LABEL 10129681 ON MICROCONTROLLER PROGRAMMED PART,</text>
<text x="13.9" y="276">8.</text>
<text x="23.5" y="276">COMPONENT RL1 (P/NO. 10021053) TO BE RAISED 1MM FROM PCB SURFACE DURING</text>
<text x="23.5" y="279.8">ASSEMBLY PROCESS.</text>
</g>
<g font-size="3.5">
<text x="352" y="250.8">6135 Gunbarrel Avenue</text>
<text x="356.6" y="254.3">Boulder, CO 80301</text>
</g>
<g font-size="3.4">
<text x="201" y="233.4">DIMENSIONAL TOLERANCES</text>
<text x="215.7" y="229.9">GENERAL</text>
<text x="256.1" y="240">TITLE:</text>
<text x="338.4" y="264.6">SIZE</text>
<text x="348.1" y="264.6">FILENAME:</text>
<text x="208.7" y="271.5">SCALE:</text>
<text x="255.9" y="272.7">DRAWN:</text>
<text x="300.3" y="272.5">DATE:</text>
<text x="335.3" y="275.2">DRAWING NO.:</text>
<text x="394" y="275.2">REV</text>
<text x="202.9" y="276.6">DO NOT SCALE DRAWING</text>
<text x="256" y="279">CHECKED:</text>
<text x="300.2" y="278.8">DATE:</text>
<text x="197" y="282.6">THIRD ANGLE</text>
<text x="197.3" y="285.9">PROJECTION</text>
<text x="255.9" y="285.2">APPROVED:</text>
<text x="300.2" y="285">DATE:</text>
<text x="335.3" y="286.2">SHEET:</text>
<text x="351.6" y="286.2">1 OF 4</text>
</g>
<g font-size="2.8" fill="#300000">
<text x="326.9" y="15.4">REVISIONS</text>
<text x="262.2" y="24">REV.</text>
<text x="302.1" y="24">DESCRIPTION</text>
<text x="360.8" y="24">DATE</text>
<text x="387.2" y="24">APPROVED</text>
<text x="264.1" y="32.6">C</text>
<text x="286.2" y="32.6">RELEASE/CHANGE PER ECO-R249715</text>
<text x="357.7" y="32.6">SEE AGILE</text>
<text x="388.2" y="32.6">SEE AGILE</text>
</g>
<g font-size="2.8">
<text x="259.1" y="231.2">PROPRIETARY &amp; CONFIDENTIAL. THIS DOCUMENT MAY NOT BE COPIED, DISCLOSED, OR USED IN WHOLE OR IN</text>
<text x="196.8" y="238.1">DEC.</text>
<text x="212.2" y="238.1">DEC.</text>
<text x="228" y="238.1">DEC.</text>
<text x="243.6" y="238.1">DEC.</text>
<text x="259.1" y="234">PART WITHOUT THE CONSENT OF COVIDIEN.</text>
<text x="196.9" y="242.7">X +/-</text>
<text x="212.2" y="242.6">.x +/-</text>
<text x="227.2" y="242.6">.xx +/-</text>
<text x="242.2" y="242.6">.xxx +/-</text>
<text x="196.8" y="254.3">DEC.</text>
<text x="211.3" y="254.2">HOLES</text>
<text x="227.2" y="254.2">FRAC.</text>
<text x="243.3" y="254.2">ANG.</text>
<text x="194.7" y="258.9">.xxxx +/-</text>
<text x="213.6" y="259">+/-</text>
<text x="229.4" y="259">+/-</text>
<text x="245" y="259">+/-</text>
<text x="312.5" y="272.6">13MAR2013</text>
<text x="276.8" y="278.6">SEE AGILE</text>
<text x="312.6" y="278.7">SEE AGILE</text>
<text x="276.7" y="285">SEE AGILE</text>
<text x="312.6" y="284.7">SEE AGILE</text>
</g>
<text font-size="2.5" x="348.6" y="259.9">© 2013 COVIDIEN ALL RIGHTS RESERVED.</text>
</svg>
